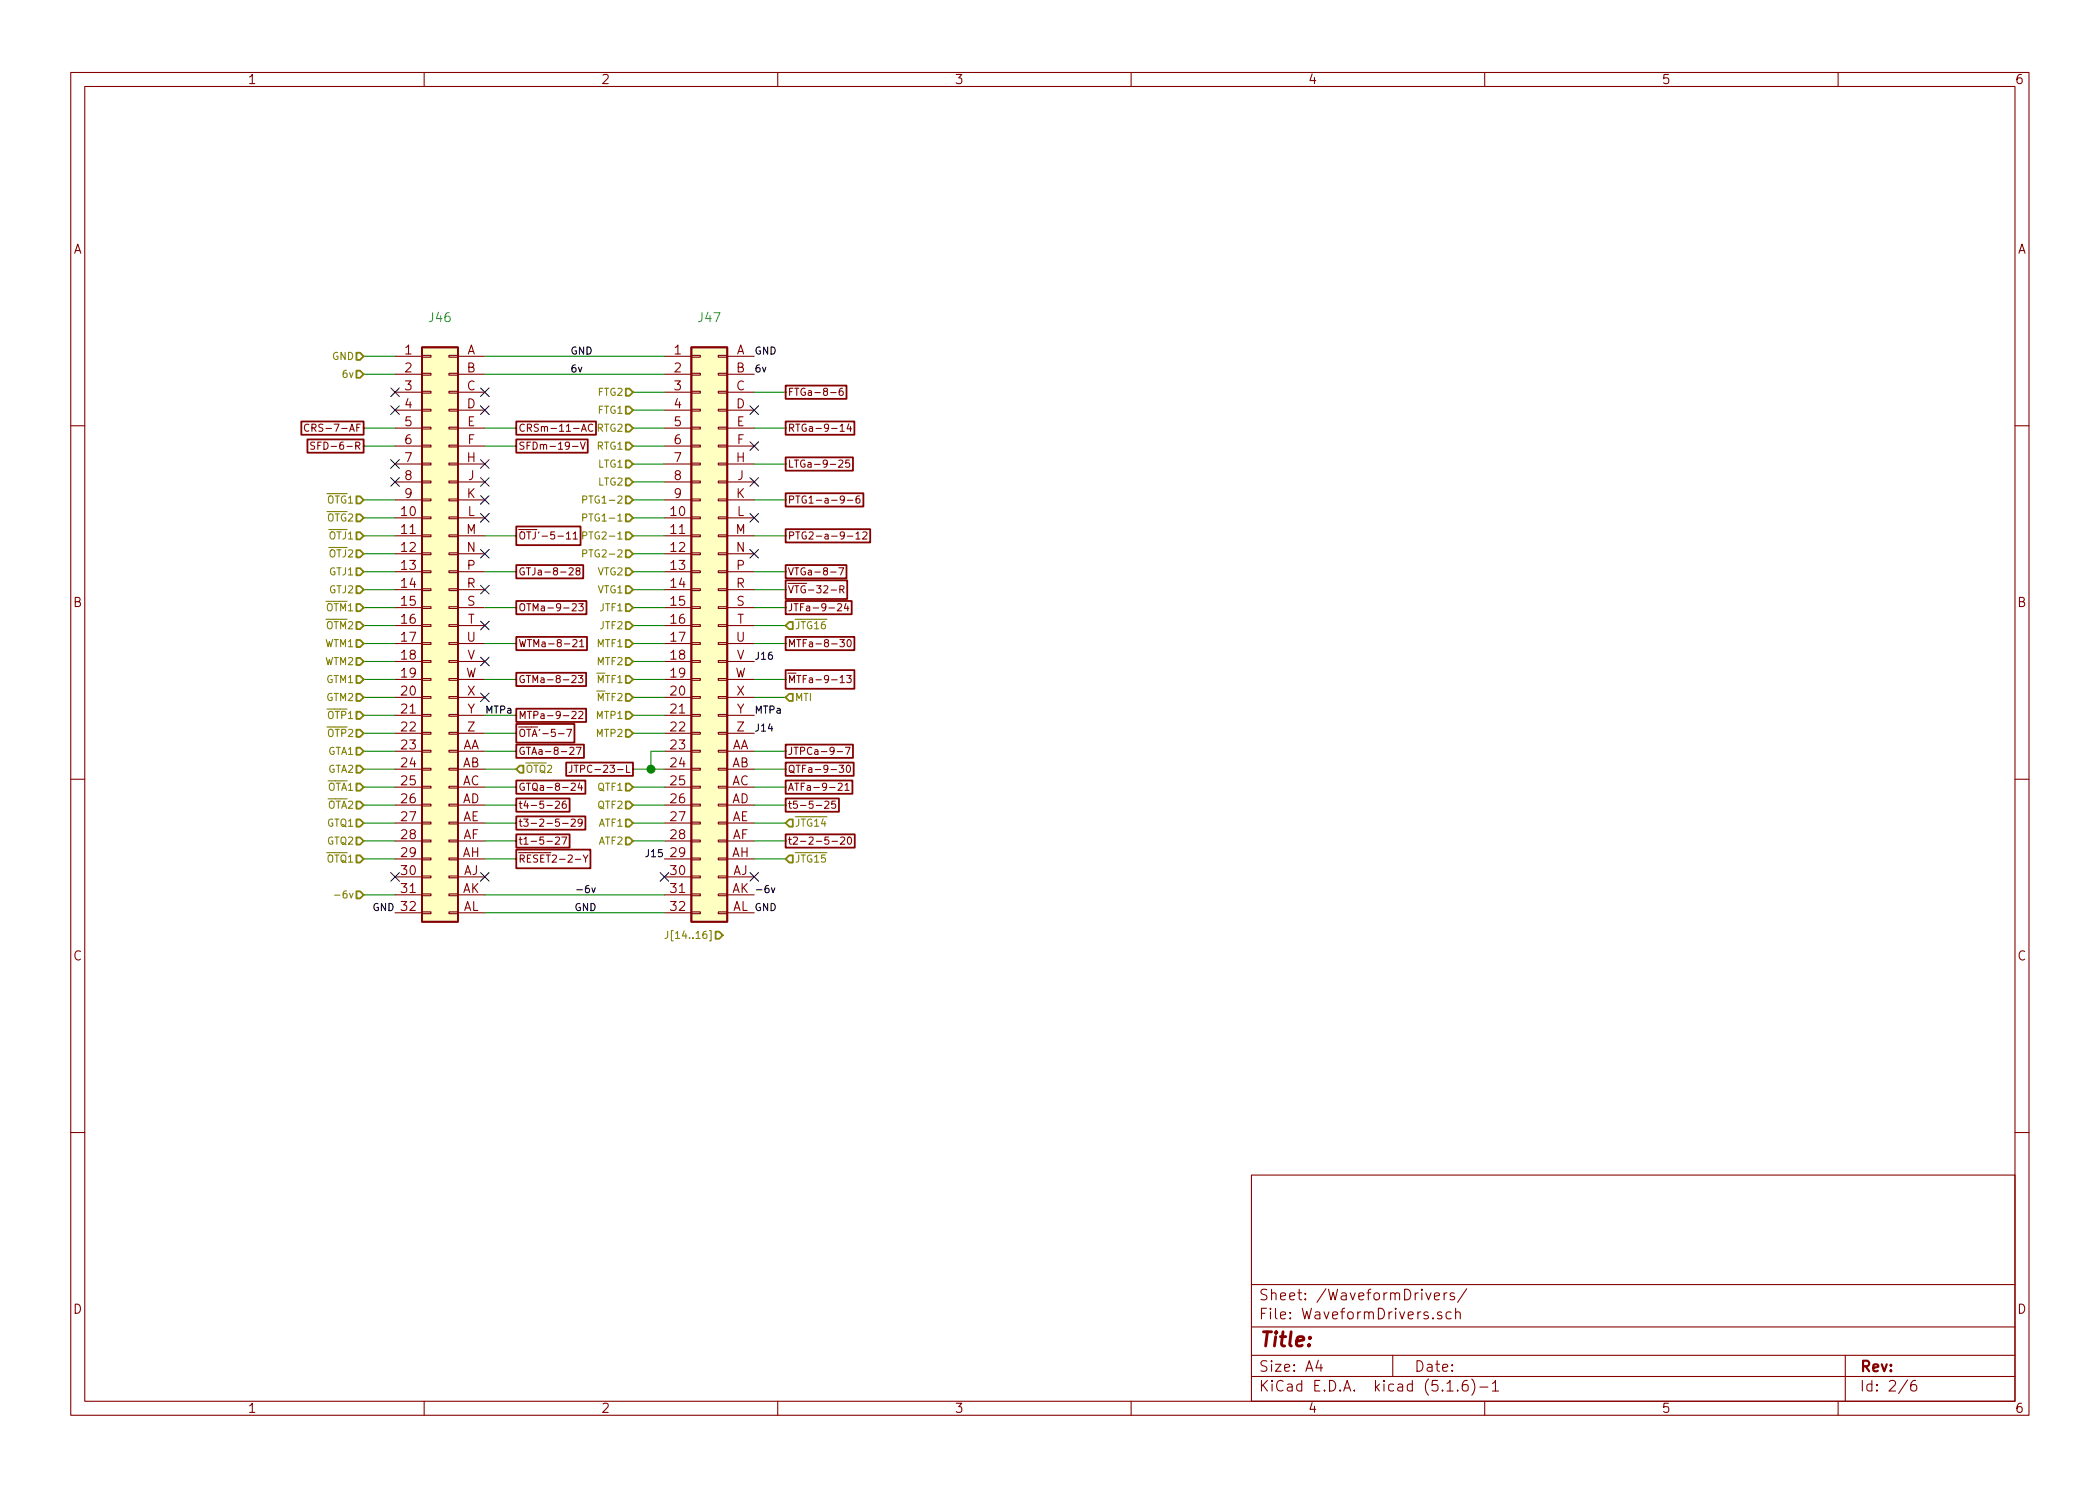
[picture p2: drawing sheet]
<svg xmlns="http://www.w3.org/2000/svg" width="297mm" height="210mm" viewBox="0 0 297 210" stroke-linecap="round" stroke-linejoin="round" font-family="sans-serif">
<g fill="none" stroke="#840000" stroke-width=".15">
<path d="M10 10.3h277v189.9h-277zM12 12.2h273v186.1h-273zM60 10.3v1.9M110 10.3v1.9M160 10.3v1.9M210 10.3v1.9M260 10.3v1.9M55.9 50.4h3.8M55.9 53h3.8M55.9 55.5h3.8M55.9 58h3.8M59.7 57.9h1.3v.3h-1.3z"/>
<path d="M59.7 55.4h1.3v.2h-1.3zM59.7 52.8h1.3v.3h-1.3zM59.7 50.3h1.3v.2h-1.3zM63.5 57.9h1.3v.3h-1.3zM63.5 55.4h1.3v.2h-1.3zM63.5 52.8h1.3v.3h-1.3zM63.5 50.3h1.3v.2h-1.3zM64.8 50.4h3.8M64.8 53h3.8M64.8 55.5h3.8M64.8 58h3.8M94 50.4h3.8"/>
<path d="M94 53h3.8M94 55.5h3.8M94 58h3.8M97.8 57.9h1.3v.3h-1.3zM97.8 55.4h1.3v.2h-1.3zM97.8 52.8h1.3v.3h-1.3zM97.8 50.3h1.3v.2h-1.3zM101.6 57.9h1.3v.3h-1.3zM101.6 55.4h1.3v.2h-1.3zM101.6 52.8h1.3v.3h-1.3zM101.6 50.3h1.3v.2h-1.3zM102.9 50.4h3.8"/>
<path d="M102.9 53h3.8M102.9 55.5h3.8M102.9 58h3.8M117.5 55.5h.8M119.2 54.9h-.2a.63 .63 0 0 0-.1 1.1l.3-.2 .1-.3-.2-.2h-.2l-.2 .2M120.1 60l-.3 .7h.6M10 60.2h2M43.7 60.1a.47 .47 0 0 0-.7 .4 .47 .47 0 0 0 .6 .5l.1-.1M44.1 60.5h.5l.1-.2v-.2l-.6-.1v1M44.5 62.6h-.4l-.2 .1 .1 .3 .5 .2v.3l-.2 .1-.4-.1M45 63h.3M45.4 62.6h-.4v1"/>
<path d="M55.9 73.3h3.8M55.9 75.8h3.8M55.9 78.4h3.8M55.9 60.6h3.8M55.9 63.1h3.8M55.9 65.7h3.8M55.9 68.2h3.8M55.9 70.7h3.8M59.7 78.2h1.3v.3h-1.3zM59.7 75.7h1.3v.2h-1.3zM59.7 73.1h1.3v.3h-1.3zM59.7 70.6h1.3v.3h-1.3z"/>
<path d="M59.7 68.1h1.3v.2h-1.3zM59.7 65.5h1.3v.3h-1.3zM59.7 63h1.3v.2h-1.3zM59.7 60.4h1.3v.3h-1.3zM63.5 78.2h1.3v.3h-1.3zM63.5 75.7h1.3v.2h-1.3zM63.5 73.1h1.3v.3h-1.3zM63.5 70.6h1.3v.3h-1.3zM63.5 68.1h1.3v.2h-1.3zM63.5 65.5h1.3v.3h-1.3zM63.5 63h1.3v.2h-1.3zM63.5 60.4h1.3v.3h-1.3z"/>
<path d="M64.8 73.3h3.8M64.8 75.8h3.8M64.8 78.4h3.8M64.8 60.6h3.8M64.8 63.1h3.8M64.8 65.7h3.8M64.8 68.2h3.8M64.8 70.7h3.8M80.1 75.5l.3-.2v1M80.1 76.3h.6M81 63.2h.8M81.1 75.5l.3-.2v1"/>
<path d="M81.1 76.3h.6M82.1 62.6l.3 1 .4-1M82.2 61l.4-1 .3 1M82.3 60.7h.5M83.8 60.1a.47 .47 0 0 0-.6 .4 .47 .47 0 0 0 .6 .5v-.1M94 73.3h3.8M94 75.8h3.8M94 78.4h3.8M94 60.6h3.8M94 63.1h3.8M94 65.7h3.8M94 68.2h3.8"/>
<path d="M94 70.7h3.8M97.8 78.2h1.3v.3h-1.3zM97.8 75.7h1.3v.2h-1.3zM97.8 73.1h1.3v.3h-1.3zM97.8 70.6h1.3v.3h-1.3zM97.8 68.1h1.3v.2h-1.3zM97.8 65.5h1.3v.3h-1.3zM97.8 63h1.3v.2h-1.3zM97.8 60.4h1.3v.3h-1.3zM101.6 78.2h1.3v.3h-1.3zM101.6 75.7h1.3v.2h-1.3zM101.6 73.1h1.3v.3h-1.3z"/>
<path d="M101.6 70.6h1.3v.3h-1.3zM101.6 68.1h1.3v.2h-1.3zM101.6 65.5h1.3v.3h-1.3zM101.6 63h1.3v.2h-1.3zM101.6 60.4h1.3v.3h-1.3zM102.9 73.3h3.8M102.9 75.8h3.8M102.9 78.4h3.8M102.9 60.6h3.8M102.9 63.1h3.8M102.9 65.7h3.8M102.9 68.2h3.8"/>
<path d="M102.9 70.7h3.8M118.6 65.2l.4-.1 .2 .3-.6 .7h.6M118.8 60.3l.3-.3v1M118.8 61h.6M119.4 70.6l-.2 .2h-.2l-.2-.2 .1-.3 .3-.1a.63 .63 0 0 1-.1 1h-.2M119.9 70.8h.7M119.9 75.9h.7M120.1 65.1h-.4l-.1 .5 .2-.1h.3l.1 .2-.1 .3-.1 .1-.4-.1M120.3 60.3v.7M121.1 75.5l.3-.2v1M121.1 76.3h.5M121.6 70.2h-.2l-.3 .2v.6l.2 .2 .3-.1v-.5h-.3l-.2 .1"/>
<path d="M122 75.3h.4h.2v.2l-.6 .8h.6M285 60.2h2M55.9 80.9h3.8M55.9 83.4h3.8M55.9 86h3.8M55.9 88.5h3.8M55.9 91.1h3.8M55.9 93.6h3.8M55.9 96.1h3.8M55.9 98.7h3.8M59.7 98.5h1.3v.3h-1.3zM59.7 96h1.3v.3h-1.3z"/>
<path d="M59.7 93.5h1.3v.2h-1.3zM59.7 90.9h1.3v.3h-1.3zM59.7 88.4h1.3v.2h-1.3zM59.7 85.8h1.3v.3h-1.3zM59.7 83.3h1.3v.3h-1.3zM59.7 80.8h1.3v.2h-1.3zM63.5 98.5h1.3v.3h-1.3zM63.5 96h1.3v.3h-1.3zM63.5 93.5h1.3v.2h-1.3zM63.5 90.9h1.3v.3h-1.3zM63.5 88.4h1.3v.2h-1.3zM63.5 85.8h1.3v.3h-1.3z"/>
<path d="M63.5 83.3h1.3v.3h-1.3zM63.5 80.8h1.3v.2h-1.3zM64.8 80.9h3.8M64.8 83.4h3.8M64.8 86h3.8M64.8 88.5h3.8M64.8 91.1h3.8M64.8 93.6h3.8M64.8 96.1h3.8M64.8 98.7h3.8M80.5 80.4l.4-.1 .2 .3-.6 .8h.6M80.9 95.7l.4-.1 .1 .1 .1 .2-.7 .7h.7"/>
<path d="M80.9 85.5l.4-.1 .2 .1v.2v.1l-.6 .6h.6M81 90.6l.4-.1 .2 .3-.6 .7h.6M81.7 80.8l-.2-.1v-.3h.5v.1v.2l-.3 .1-.2 .1v.3l.2 .2 .3-.1v-.2v-.2l-.1-.1M81.8 95.6h.6l-.3 .4 .3 .1v.4l-.2 .1-.4-.1M81.9 85.4h.6l-.4 .4 .4 .2-.1 .3-.1 .1-.4-.1M82 90.8l.3-.3v1M82 91.5h.6M94 80.9h3.8M94 83.4h3.8M94 86h3.8M94 88.5h3.8M94 91.1h3.8"/>
<path d="M94 93.6h3.8M94 96.1h3.8M94 98.7h3.8M97.8 98.5h1.3v.3h-1.3zM97.8 96h1.3v.3h-1.3zM97.8 93.5h1.3v.2h-1.3zM97.8 90.9h1.3v.3h-1.3zM97.8 88.4h1.3v.2h-1.3zM97.8 85.8h1.3v.3h-1.3zM97.8 83.3h1.3v.3h-1.3zM97.8 80.8h1.3v.2h-1.3zM101.6 98.5h1.3v.3h-1.3z"/>
<path d="M101.6 96h1.3v.3h-1.3zM101.6 93.5h1.3v.2h-1.3zM101.6 90.9h1.3v.3h-1.3zM101.6 88.4h1.3v.2h-1.3zM101.6 85.8h1.3v.3h-1.3zM101.6 83.3h1.3v.3h-1.3zM101.6 80.8h1.3v.2h-1.3zM102.9 80.9h3.8M102.9 83.4h3.8M102.9 86h3.8M102.9 88.5h3.8M102.9 91.1h3.8"/>
<path d="M102.9 93.6h3.8M102.9 96.1h3.8M102.9 98.7h3.8M117.5 80.9h.8M117.6 83.5h.7M118.5 85.5l.3-.1 .2 .1v.2l-.6 .7h.6M118.6 80.3h.7l-.4 1.1M118.8 90.5h.6l-.3 .4 .3 .2v.3l-.2 .1-.4-.1M118.8 83.4h.5l.1-.2-.1-.2-.5-.1v1M118.8 95.9l.3-.3v1M118.8 96.6h.6M119 83.4l.4 .5"/>
<path d="M119.7 85.4l-.3 .7h.7M119.8 95.6h.6l-.3 .4 .3 .1-.1 .4-.1 .1-.4-.1M119.9 90.6l.2-.1a.55 .55 0 0 1 .3 .5 .55 .55 0 0 1-.3 .5l-.2-.1-.1-.3zM119.9 85.7v.7M10 110.3h2M55.9 101.2h3.8M55.9 103.8h3.8M55.9 106.3h3.8M55.9 108.8h3.8M55.9 111.4h3.8M55.9 113.9h3.8M55.9 116.5h3.8"/>
<path d="M55.9 119h3.8M59.7 118.9h1.3v.2h-1.3zM59.7 116.3h1.3v.3h-1.3zM59.7 113.8h1.3v.2h-1.3zM59.7 111.2h1.3v.3h-1.3zM59.7 108.7h1.3v.3h-1.3zM59.7 106.2h1.3v.2h-1.3zM59.7 103.6h1.3v.3h-1.3zM59.7 101.1h1.3v.2h-1.3zM63.5 118.9h1.3v.2h-1.3zM63.5 116.3h1.3v.3h-1.3zM63.5 113.8h1.3v.2h-1.3z"/>
<path d="M63.5 111.2h1.3v.3h-1.3zM63.5 108.7h1.3v.3h-1.3zM63.5 106.2h1.3v.2h-1.3zM63.5 103.6h1.3v.3h-1.3zM63.5 101.1h1.3v.2h-1.3zM64.8 101.2h3.8M64.8 103.8h3.8M64.8 106.3h3.8M64.8 108.8h3.8M64.8 111.4h3.8M64.8 113.9h3.8M64.8 116.5h3.8"/>
<path d="M64.8 119h3.8M78.6 113.4h.3h.2v.2l-.6 .8h.6M78.6 118.5l.3-.1 .2 .1v.2l-.6 .8h.6M79 103.8h.8M79.5 118.4h.7l-.5 1.1M79.6 116.5h.8M80 113.4h-.2a.63 .63 0 0 0-.1 1l.4-.1v-.4l-.2-.2h-.2l-.2 .2M80.2 103.2h.6l-.4 1M80.6 105.8l.4-.1 .1 .1 .1 .2-.7 .8h.7M80.8 110.9l.4-.1 .1 .1 .1 .2-.7 .7h.7M80.8 116l.4-.1 .1 .1 .1 .2-.7 .7h.7M80.9 108.3l-.1 .8-.3 .2"/>
<path d="M80.9 100.7h.4h.1l.1 .2-.7 .8h.7M81.2 108.3h.6M81.5 105.7h.7l-.4 1.1M81.5 108.3v1M81.9 100.7h.3h.2v.2l-.6 .8h.6M82 110.8l-.2 .7h.6M82.2 111.1v.7M82.3 116.3l-.2 .2h-.1l-.2-.2v-.3l.3-.1a.63 .63 0 0 1-.1 1h-.1M94 101.2h3.8M94 103.8h3.8M94 106.3h3.8M94 108.8h3.8"/>
<path d="M94 111.4h3.8M94 113.9h3.8M94 116.5h3.8M94 119h3.8M97.8 118.9h1.3v.2h-1.3zM97.8 116.3h1.3v.3h-1.3zM97.8 113.8h1.3v.2h-1.3zM97.8 111.2h1.3v.3h-1.3zM97.8 108.7h1.3v.3h-1.3zM97.8 106.2h1.3v.2h-1.3zM97.8 103.6h1.3v.3h-1.3zM97.8 101.1h1.3v.2h-1.3z"/>
<path d="M101.6 118.9h1.3v.2h-1.3zM101.6 116.3h1.3v.3h-1.3zM101.6 113.8h1.3v.2h-1.3zM101.6 111.2h1.3v.3h-1.3zM101.6 108.7h1.3v.3h-1.3zM101.6 106.2h1.3v.2h-1.3zM101.6 103.6h1.3v.3h-1.3zM101.6 101.1h1.3v.2h-1.3zM102.9 101.2h3.8M102.9 103.8h3.8M102.9 106.3h3.8M102.9 108.8h3.8"/>
<path d="M102.9 111.4h3.8M102.9 113.9h3.8M102.9 116.5h3.8M102.9 119h3.8M116.7 113.4h.3h.2v.2l-.6 .8h.6M117.7 119h.8M118.2 113.4h-.5l-.1 .4 .2-.1 .3 .1 .1 .1v.4l-.2 .1-.4-.1M118.4 106.3h.8M118.6 110.9l.3-.1 .2 .3-.6 .7h.6M118.7 108.3h.6l-.3 .4 .3 .1v.4l-.2 .1-.4-.1M118.9 118.5l.4-.1 .1 .1 .1 .2-.7 .8h.7M119.5 111.1l.3-.3v1"/>
<path d="M119.5 111.8h.6M119.6 105.7h.6l-.4 1.1M119.8 108.4l.2-.1a.55 .55 0 0 1 .3 .5 .55 .55 0 0 1-.3 .5l-.2-.1-.1-.3zM120 118.5l.1-.1a.53 .53 0 0 1 .4 .5 .53 .53 0 0 1-.4 .6l-.2-.5zM285 110.3h2M55.9 121.5h3.8M55.9 124.1h3.8M55.9 126.6h3.8M55.9 129.2h3.8M59.7 129h1.3v.3h-1.3zM59.7 126.5h1.3v.2h-1.3zM59.7 123.9h1.3v.3h-1.3z"/>
<path d="M59.7 121.4h1.3v.3h-1.3zM63.5 129h1.3v.3h-1.3zM63.5 126.5h1.3v.2h-1.3zM63.5 123.9h1.3v.3h-1.3zM63.5 121.4h1.3v.3h-1.3zM64.8 121.5h3.8M64.8 124.1h3.8M64.8 126.6h3.8M64.8 129.2h3.8M81.4 121.6h.7M82.5 121l.3 .5 .4-.5M82.8 121.5v.5"/>
<path d="M94 121.5h3.8M94 124.1h3.8M94 126.6h3.8M94 129.2h3.8M97.8 129h1.3v.3h-1.3zM97.8 126.5h1.3v.2h-1.3zM97.8 123.9h1.3v.3h-1.3zM97.8 121.4h1.3v.3h-1.3zM101.6 129h1.3v.3h-1.3zM101.6 126.5h1.3v.2h-1.3zM101.6 123.9h1.3v.3h-1.3zM101.6 121.4h1.3v.3h-1.3z"/>
<path d="M102.9 121.5h3.8M102.9 124.1h3.8M102.9 126.6h3.8M102.9 129.2h3.8M10 160.2h2M177 166.3h108v32h-108zM285 160.2h2M60 198.3v1.9M110 198.3v1.9M160 198.3v1.9M177 194.8h108M177 191.8h108"/>
<path d="M177 187.8h108M177 181.8h108M186.5 192.5l-.4 1h1M186.8 193v1M197 191.8v3M202.9 183.4l.7-.1v-.3l-.5-.1-.2 .2 .1 .7 .1 .1 .5-.1M203.9 185.7a.37 .37 0 0 0-.6 .1v.1a.54 .54 0 0 0 .6 .3v.3l-.1 .1-.5-.1M204.3 182.9v1M204.7 182.9l-.4 .2v.1M204.7 196.8h.8M205.3 185.7a.48 .48 0 0 0-.7 0l-.1 .2 .1 .6a.48 .48 0 0 0 .7 0M205.7 183a.37 .37 0 0 0-.6 .1v.1a.54 .54 0 0 0 .6 .3l.1 .1-.1 .2-.2 .1-.4-.1"/>
<path d="M205.9 185.7a.41 .41 0 0 1 .7 .1v.8M205.9 185.1v1.5M206.2 196.7v.1l-.1-.1h.1v.1M207.5 182.3l-1.3 2M207.5 195.3a.59 .59 0 0 0-.7 .7l.1 .7a.49 .49 0 0 0 .7 0 .65 .65 0 0 0-.1-.7 .51 .51 0 0 0-.6 0l-.1 .2M208.2 195.1a1.71 1.71 0 0 1 0 2.3M209.3 196.3h1.2M210 198.3v1.9M211.1 195.8l.3-.3 .1-.2v1.5M211.1 196.8h.9M260 198.3v1.9M261 191.8v6.5"/>
<path d="M269.8 195.2l-1.2 2M271 195.3a.62 .62 0 0 0-.7 .7v.5a.48 .48 0 0 0 .7 .2l.1-.2-.1-.5a.48 .48 0 0 0-.7 .2"/>
</g>
<g fill="#ffffc2" stroke="#ffffc2" stroke-width=".14">
<path d="M97.8 49.1h5.1v81.3h-5.1z"/>
<path d="M59.7 49.1h5.1v81.3h-5.1z"/>
</g>
<g fill="none" stroke="#840000" stroke-width=".25">
<path d="M42.6 59.6h8.8v1.9h-8.8zM59.7 49.1h5.1v81.3h-5.1zM73 59.6h11.3v1.9h-11.3zM97.8 49.1h5.1v81.3h-5.1zM111.1 54.6h8.6v1.8h-8.6zM111.1 59.6h9.8v1.9h-9.8zM43.5 62.2h7.9v1.9h-7.9zM73 62.2h10.1v1.9h-10.1zM73 74.5h9.1v2.6h-9.1zM73 80h9.5v1.8h-9.5zM111.1 64.7h9.5v1.9h-9.5zM111.1 80h8.6v1.8h-8.6z"/>
<path d="M111.1 69.8h11v1.9h-11zM111.1 74.9h12v1.9h-12zM73 90.1h10v1.9h-10zM73 95.2h9.9v1.9h-9.9zM73 85h10v1.9h-10zM111.1 94.8h9.8v2.7h-9.8zM111.1 90.1h9.8v1.9h-9.8zM111.1 85h9.4v1.9h-9.4zM111.1 82.1h8.7v2.7h-8.7zM73 105.4h9.6v1.8h-9.6zM73 110.4h9.8v1.9h-9.8zM73 113h7.6v1.9h-7.6z"/>
<path d="M73 118.1h7.6v1.8h-7.6zM73 100.3h9.9v1.9h-9.9zM73 115.5h9.8v1.9h-9.8zM73 102.4h8.3v2.7h-8.3zM80.1 107.9h9.4v1.9h-9.4zM111.1 107.9h9.7v1.9h-9.7zM111.1 118.1h9.8v1.8h-9.8zM111.1 110.4h9.5v1.9h-9.5zM111.1 113h7.6v1.9h-7.6zM111.1 105.4h9.5v1.8h-9.5zM73 120.2h10.5v2.7h-10.5z"/>
</g>
<g fill="none" stroke="#008400" stroke-width=".15">
<path d="M51.4 53h4.5M51.4 50.4h4.5M68.6 53h25.4M68.6 50.4h25.4M89.5 58h4.5M89.5 55.5h4.5M106.7 55.5h4.4M51.4 73.3h4.5M51.4 75.8h4.5M51.4 78.4h4.5M51.4 70.7h4.5M51.4 63.1h4.5"/>
<path d="M51.4 60.6h4.5M68.6 75.8h4.4M68.6 63.1h4.4M68.6 60.6h4.4M89.5 73.3h4.5M89.5 75.8h4.5M89.5 78.4h4.5M89.5 70.7h4.5M89.5 63.1h4.5M89.5 60.6h4.5M89.5 65.7h4.5M89.5 68.2h4.5"/>
<path d="M106.7 75.8h4.4M106.7 70.7h4.4M106.7 60.6h4.4M106.7 65.7h4.4M51.4 80.9h4.5M51.4 83.4h4.5M51.4 86h4.5M51.4 88.5h4.5M51.4 91.1h4.5M51.4 93.6h4.5M51.4 96.1h4.5M51.4 98.7h4.5"/>
<path d="M68.6 80.9h4.4M68.6 86h4.4M68.6 91.1h4.4M68.6 96.1h4.4M89.5 80.9h4.5M89.5 83.4h4.5M89.5 86h4.5M89.5 88.5h4.5M89.5 91.1h4.5M89.5 93.6h4.5M89.5 96.1h4.5M89.5 98.7h4.5"/>
<path d="M106.7 80.9h4.4M106.7 83.4h4.4M106.7 86h4.4M106.7 88.5h4.4M106.7 91.1h4.4M106.7 96.1h4.4M106.7 98.7h4.4M51.4 106.3h4.5M51.4 101.2h4.5M51.4 103.8h4.5M51.4 108.8h4.5M51.4 119h4.5"/>
<path d="M51.4 116.5h4.5M51.4 113.9h4.5M51.4 111.4h4.5M68.6 106.3h4.4M68.6 101.2h4.4M68.6 103.8h4.4M68.6 108.8h4.4M68.6 119h4.4M68.6 116.5h4.4M68.6 113.9h4.4M68.6 111.4h4.4M89.5 101.2h4.5"/>
<path d="M89.5 103.8h4.5M89.5 108.8h4.5M89.5 119h4.5M89.5 116.5h4.5M89.5 113.9h4.5M89.5 111.4h4.5M94 106.3h-1.9v2.5M106.7 106.3h4.4M106.7 108.8h4.4M106.7 119h4.4M106.7 116.5h4.4M106.7 113.9h4.4"/>
<path d="M106.7 111.4h4.4M51.4 121.5h4.5M51.4 126.6h4.5M68.6 121.5h4.4M68.6 126.6h25.4M68.6 129.2h25.4M106.7 121.5h4.4"/>
</g>
<g fill="none" stroke="#848400" stroke-width=".25">
<path d="M50.4 49.9h.5l.5 .5-.5 .5h-.5zM50.4 52.4h.5l.5 .6-.5 .5h-.5zM88.5 55h.5l.5 .5-.5 .5h-.5zM88.5 57.5h.5l.5 .5-.5 .5h-.5zM50.4 77.8h.5l.5 .6-.5 .5h-.5zM50.4 75.3h.5l.5 .5-.5 .5h-.5zM50.4 72.8h.5l.5 .5-.5 .5h-.5zM50.4 70.2h.5l.5 .5-.5 .5h-.5zM88.5 62.6h.5l.5 .5-.5 .5h-.5zM88.5 75.3h.5l.5 .5-.5 .5h-.5zM88.5 77.8h.5l.5 .6-.5 .5h-.5zM88.5 72.8h.5l.5 .5-.5 .5h-.5z"/>
<path d="M88.5 70.2h.5l.5 .5-.5 .5h-.5zM88.5 67.7h.5l.5 .5-.5 .5h-.5zM88.5 60.1h.5l.5 .5-.5 .5h-.5zM88.5 65.1h.5l.5 .6-.5 .5h-.5zM50.4 90.5h.5l.5 .6-.5 .5h-.5zM50.4 88h.5l.5 .5-.5 .5h-.5zM50.4 85.5h.5l.5 .5-.5 .5h-.5zM50.4 80.4h.5l.5 .5-.5 .5h-.5zM50.4 82.9h.5l.5 .5-.5 .5h-.5zM50.4 93.1h.5l.5 .5-.5 .5h-.5zM50.4 98.2h.5l.5 .5-.5 .5h-.5zM50.4 95.6h.5l.5 .5-.5 .5h-.5z"/>
<path d="M88.5 82.9h.5l.5 .5-.5 .5h-.5zM88.5 93.1h.5l.5 .5-.5 .5h-.5zM88.5 90.5h.5l.5 .6-.5 .5h-.5zM88.5 98.2h.5l.5 .5-.5 .5h-.5zM88.5 95.6h.5l.5 .5-.5 .5h-.5zM88.5 88h.5l.5 .5-.5 .5h-.5zM88.5 85.5h.5l.5 .5-.5 .5h-.5zM88.5 80.4h.5l.5 .5-.5 .5h-.5zM111.6 88h.5v1h-.5l-.5-.5zM111.6 98.2h.5v1h-.5l-.5-.5zM50.4 103.2h.5l.5 .6-.5 .5h-.5zM50.4 100.7h.5l.5 .5-.5 .5h-.5z"/>
<path d="M50.4 118.5h.5l.5 .5-.5 .5h-.5zM50.4 115.9h.5l.5 .6-.5 .5h-.5zM50.4 113.4h.5l.5 .5-.5 .5h-.5zM50.4 110.9h.5l.5 .5-.5 .5h-.5zM50.4 108.3h.5l.5 .5-.5 .5h-.5zM50.4 105.8h.5l.5 .5-.5 .5h-.5zM73.5 108.3h.5v1h-.5l-.5-.5zM88.5 118.5h.5l.5 .5-.5 .5h-.5zM88.5 103.2h.5l.5 .6-.5 .5h-.5zM88.5 100.7h.5l.5 .5-.5 .5h-.5zM88.5 115.9h.5l.5 .6-.5 .5h-.5zM88.5 110.9h.5l.5 .5-.5 .5h-.5z"/>
<path d="M88.5 113.4h.5l.5 .5-.5 .5h-.5zM111.6 115.9h.5v1.1h-.5l-.5-.5zM50.4 126.1h.5l.5 .5-.5 .5h-.5zM50.4 121h.5l.5 .5-.5 .5h-.5zM101.2 131.8h.5l.5 .5-.5 .5h-.5zM111.6 121h.5v1h-.5l-.5-.5z"/>
</g>
<path d="M82.4 75.8l.5-.1 .1-.1v-.3h-.6v1M82.4 78.3h.5l.1-.2v-.2l-.6-.1v1M82.4 73.2h.5l.1-.2v-.2l-.6-.1v1M82.4 70.7h.5l.1-.2v-.2l-.6-.1v1M47.3 126.7h.8M94.4 131.8v.8l-.3 .2" fill="none" stroke="#848400" stroke-width=".15"/>
<path d="M83.7 125.6l.2 .7 .3-.7M109.1 125.6l.2 .7 .3-.7" fill="none" stroke="#000" stroke-width=".15"/>
<circle cx="92.1" cy="108.8" r=".51" fill="#008400" stroke="#008400" stroke-width=".25"/>
<g fill="none" stroke="#000084" stroke-width=".15">
<path d="M55.3 54.9l1.2 1.2M55.3 57.4l1.2 1.2M56.5 54.9l-1.2 1.2M56.5 57.4l-1.2 1.2M68 57.4l1.2 1.2M68 54.9l1.2 1.2M69.2 54.9l-1.2 1.2M69.2 57.4l-1.2 1.2M106.1 57.4l1.2 1.2M107.3 57.4l-1.2 1.2M55.3 67.6l1.2 1.2M55.3 65l1.2 1.3"/>
<path d="M56.5 67.6l-1.2 1.2M56.5 65l-1.2 1.3M68 72.7l1.2 1.2M68 67.6l1.2 1.2M68 65l1.2 1.3M68 77.7l1.2 1.3M68 70.1l1.2 1.2M69.2 72.7l-1.2 1.2M69.2 67.6l-1.2 1.2M69.2 65l-1.2 1.3M69.2 77.7l-1.2 1.3M69.2 70.1l-1.2 1.2"/>
<path d="M106.1 67.6l1.2 1.2M106.1 77.7l1.2 1.3M106.1 62.5l1.2 1.2M106.1 72.7l1.2 1.2M107.3 67.6l-1.2 1.2M107.3 77.7l-1.2 1.3M107.3 62.5l-1.2 1.2M107.3 72.7l-1.2 1.2M68 98.1l1.2 1.2M68 82.8l1.2 1.2M68 87.9l1.2 1.2M68 93l1.2 1.2"/>
<path d="M69.2 98.1l-1.2 1.2M69.2 82.8l-1.2 1.2M69.2 87.9l-1.2 1.2M69.2 93l-1.2 1.2M55.3 123.5l1.2 1.2M56.5 123.5l-1.2 1.2M68 123.5l1.2 1.2M69.2 123.5l-1.2 1.2M93.4 123.5l1.2 1.2M94.6 123.5l-1.2 1.2M106.1 123.5l1.2 1.2M107.3 123.5l-1.2 1.2"/>
</g>
<text font-size="2.8" fill="#840000" x="178" y="190.5">Title:</text>
<g font-size="2.1" fill="#840000">
<text x="178" y="184">Sheet: /WaveformDrivers/</text>
<text x="178" y="186.7">File: WaveformDrivers.sch</text>
<text x="178" y="196.9">KiCad E.D.A. kicad (5.1.6)-1</text>
<text x="178" y="194.1">Size: A4</text>
<text x="200" y="194.1">Date:</text>
<text x="263" y="194.1">Rev:</text>
<text x="263" y="196.9">Id: 2/6</text>
</g>
<g font-size="1.8" fill="#840000">
<text x="35" y="11.9">1</text>
<text x="85" y="11.9">2</text>
<text x="135" y="11.9">3</text>
<text x="185" y="11.9">4</text>
<text x="235" y="11.9">5</text>
<text x="285" y="11.9">6</text>
<text x="10.4" y="35.9">A</text>
<text x="285.4" y="35.9">A</text>
<text x="57.3" y="50.2">1</text>
<text x="57.3" y="52.7">2</text>
<text x="66" y="50.2">A</text>
<text x="66" y="52.7">B</text>
<text x="95.4" y="50.2">1</text>
<text x="95.4" y="52.7">2</text>
<text x="104.1" y="50.2">A</text>
<text x="104.1" y="52.7">B</text>
<text x="57.3" y="55.2">3</text>
<text x="57.3" y="57.8">4</text>
<text x="66" y="55.2">C</text>
<text x="66" y="57.8">D</text>
<text x="95.4" y="55.2">3</text>
<text x="95.4" y="57.8">4</text>
<text x="104.1" y="55.2">C</text>
<text x="104.1" y="57.8">D</text>
<text x="57.3" y="60.3">5</text>
<text x="57.3" y="62.9">6</text>
<text x="57.3" y="65.4">7</text>
<text x="66" y="65.4">H</text>
<text x="66.1" y="60.3">E</text>
<text x="66.1" y="62.9">F</text>
<text x="95.4" y="60.3">5</text>
<text x="95.4" y="62.9">6</text>
<text x="95.4" y="65.4">7</text>
<text x="104.1" y="65.4">H</text>
<text x="104.2" y="60.3">E</text>
<text x="104.2" y="62.9">F</text>
<text x="57.3" y="67.9">8</text>
<text x="57.3" y="70.5">9</text>
<text x="66" y="70.5">K</text>
<text x="66.2" y="67.9">J</text>
<text x="95.4" y="67.9">8</text>
<text x="95.4" y="70.5">9</text>
<text x="104.1" y="70.5">K</text>
<text x="104.3" y="67.9">J</text>
<text x="56.8" y="73">10</text>
<text x="56.8" y="75.6">11</text>
<text x="65.9" y="75.6">M</text>
<text x="66.1" y="73">L</text>
<text x="94.9" y="73">10</text>
<text x="94.9" y="75.6">11</text>
<text x="104" y="75.6">M</text>
<text x="104.2" y="73">L</text>
<text x="56.8" y="78.1">12</text>
<text x="56.8" y="80.6">13</text>
<text x="56.8" y="83.2">14</text>
<text x="66" y="78.1">N</text>
<text x="66" y="83.2">R</text>
<text x="66.1" y="80.6">P</text>
<text x="94.9" y="78.1">12</text>
<text x="94.9" y="80.6">13</text>
<text x="94.9" y="83.2">14</text>
<text x="104.1" y="78.1">N</text>
<text x="104.1" y="83.2">R</text>
<text x="104.2" y="80.6">P</text>
<text x="10.4" y="85.9">B</text>
<text x="56.8" y="85.7">15</text>
<text x="56.8" y="88.3">16</text>
<text x="66.1" y="85.7">S</text>
<text x="66.1" y="88.3">T</text>
<text x="94.9" y="85.7">15</text>
<text x="94.9" y="88.3">16</text>
<text x="104.2" y="85.7">S</text>
<text x="104.2" y="88.3">T</text>
<text x="285.4" y="85.9">B</text>
<text x="56.8" y="90.8">17</text>
<text x="56.8" y="93.3">18</text>
<text x="56.8" y="95.9">19</text>
<text x="65.8" y="95.9">W</text>
<text x="66" y="90.8">U</text>
<text x="66.1" y="93.3">V</text>
<text x="94.9" y="90.8">17</text>
<text x="94.9" y="93.3">18</text>
<text x="94.9" y="95.9">19</text>
<text x="103.9" y="95.9">W</text>
<text x="104.1" y="90.8">U</text>
<text x="104.2" y="93.3">V</text>
<text x="56.8" y="98.4">20</text>
<text x="56.8" y="101">21</text>
<text x="66.1" y="98.4">X</text>
<text x="66.1" y="101">Y</text>
<text x="94.9" y="98.4">20</text>
<text x="94.9" y="101">21</text>
<text x="104.2" y="98.4">X</text>
<text x="104.2" y="101">Y</text>
<text x="56.8" y="103.5">22</text>
<text x="56.8" y="106">23</text>
<text x="65.4" y="106">AA</text>
<text x="66.1" y="103.5">Z</text>
<text x="94.9" y="103.5">22</text>
<text x="94.9" y="106">23</text>
<text x="103.5" y="106">AA</text>
<text x="104.2" y="103.5">Z</text>
<text x="56.8" y="108.6">24</text>
<text x="56.8" y="111.1">25</text>
<text x="56.8" y="113.7">26</text>
<text x="65.4" y="108.6">AB</text>
<text x="65.4" y="111.1">AC</text>
<text x="65.4" y="113.7">AD</text>
<text x="94.9" y="108.6">24</text>
<text x="94.9" y="111.1">25</text>
<text x="94.9" y="113.7">26</text>
<text x="103.5" y="108.6">AB</text>
<text x="103.5" y="111.1">AC</text>
<text x="103.5" y="113.7">AD</text>
<text x="56.8" y="116.2">27</text>
<text x="56.8" y="118.7">28</text>
<text x="65.5" y="116.2">AE</text>
<text x="65.5" y="118.7">AF</text>
<text x="94.9" y="116.2">27</text>
<text x="94.9" y="118.7">28</text>
<text x="103.6" y="116.2">AE</text>
<text x="103.6" y="118.7">AF</text>
<text x="56.8" y="121.3">29</text>
<text x="56.8" y="123.8">30</text>
<text x="65.4" y="121.3">AH</text>
<text x="65.6" y="123.8">AJ</text>
<text x="94.9" y="121.3">29</text>
<text x="94.9" y="123.8">30</text>
<text x="103.5" y="121.3">AH</text>
<text x="103.7" y="123.8">AJ</text>
<text x="56.8" y="126.4">31</text>
<text x="56.8" y="128.9">32</text>
<text x="65.4" y="126.4">AK</text>
<text x="65.5" y="128.9">AL</text>
<text x="94.9" y="126.4">31</text>
<text x="94.9" y="128.9">32</text>
<text x="103.5" y="126.4">AK</text>
<text x="103.6" y="128.9">AL</text>
<text x="10.4" y="135.9">C</text>
<text x="285.4" y="135.9">C</text>
<text x="10.4" y="185.9">D</text>
<text x="285.4" y="185.9">D</text>
<text x="35" y="199.9">1</text>
<text x="85" y="199.9">2</text>
<text x="135" y="199.9">3</text>
<text x="185" y="199.9">4</text>
<text x="235" y="199.9">5</text>
<text x="285" y="199.9">6</text>
</g>
<g font-size="1.8" fill="#008484">
<text x="60.8" y="45.6">J46</text>
<text x="98.9" y="45.6">J47</text>
</g>
<g font-size="1.4" fill="#848400">
<text x="47" y="50.9">GND</text>
<text x="48.6" y="53.5">6v</text>
<text x="84.7" y="56">FTG2</text>
<text x="84.7" y="58.5">FTG1</text>
<text x="84.5" y="63.6">RTG1</text>
<text x="84.5" y="61.1">RTG2</text>
<text x="46.3" y="71.2">OTG1</text>
<text x="83.3" y="71.2">PTG1-2</text>
<text x="84.7" y="68.7">LTG2</text>
<text x="84.7" y="66.2">LTG1</text>
<text x="46.3" y="73.8">OTG2</text>
<text x="46.6" y="76.3">OTJ1</text>
<text x="83.3" y="76.3">PTG2-1</text>
<text x="83.3" y="73.8">PTG1-1</text>
<text x="46.6" y="78.9">OTJ2</text>
<text x="46.6" y="81.4">GTJ1</text>
<text x="46.6" y="83.9">GTJ2</text>
<text x="83.3" y="78.9">PTG2-2</text>
<text x="84.6" y="83.9">VTG1</text>
<text x="84.6" y="81.4">VTG2</text>
<text x="46.2" y="89">OTM2</text>
<text x="46.2" y="86.5">OTM1</text>
<text x="85" y="89">JTF2</text>
<text x="85" y="86.5">JTF1</text>
<text x="112.4" y="89">JTG16</text>
<text x="46" y="91.6">WTM1</text>
<text x="46" y="94.1">WTM2</text>
<text x="84.6" y="94.1">MTF2</text>
<text x="84.6" y="91.6">MTF1</text>
<text x="46.2" y="99.2">GTM2</text>
<text x="46.2" y="96.6">GTM1</text>
<text x="46.5" y="101.7">OTP1</text>
<text x="84.5" y="101.7">MTP1</text>
<text x="84.6" y="99.2">MTF2</text>
<text x="84.6" y="96.6">MTF1</text>
<text x="112.4" y="99.2">MTI</text>
<text x="46.4" y="106.8">GTA1</text>
<text x="46.5" y="104.3">OTP2</text>
<text x="84.5" y="104.3">MTP2</text>
<text x="46.4" y="111.9">OTA1</text>
<text x="46.4" y="109.3">GTA2</text>
<text x="74.3" y="109.3">OTQ2</text>
<text x="84.7" y="111.9">QTF1</text>
<text x="46.3" y="119.5">GTQ2</text>
<text x="46.3" y="117">GTQ1</text>
<text x="46.4" y="114.4">OTA2</text>
<text x="84.7" y="114.4">QTF2</text>
<text x="84.7" y="119.5">ATF2</text>
<text x="84.7" y="117">ATF1</text>
<text x="112.4" y="117">JTG14</text>
<text x="46.3" y="122">OTQ1</text>
<text x="112.4" y="122">JTG15</text>
<text x="48.1" y="127.1">-6v</text>
<text x="95.3" y="132.8">J[14..16]</text>
</g>
<g font-size="1.4">
<text x="80.6" y="52.7">6v</text>
<text x="80.6" y="50.2">GND</text>
<text x="106.7" y="52.7">6v</text>
<text x="106.7" y="50.2">GND</text>
<text x="106.7" y="93.3">J16</text>
<text x="68.6" y="101">MTPa</text>
<text x="106.7" y="101">MTPa</text>
<text x="106.7" y="103.5">J14</text>
<text x="91.6" y="121.3">J15</text>
<text x="52.7" y="128.9">GND</text>
<text x="81.3" y="126.4">-6v</text>
<text x="81.3" y="128.9">GND</text>
<text x="106.7" y="126.4">-6v</text>
<text x="106.7" y="128.9">GND</text>
</g>
<g font-size="1.4" fill="#840000">
<text x="111.4" y="56">FTGa-8-6</text>
<text x="44.6" y="61.1">CRS-7-AF</text>
<text x="45.6" y="63.6">SFD-6-R</text>
<text x="73.3" y="63.6">SFDm-19-V</text>
<text x="73.3" y="61.1">CRSm-11-AC</text>
<text x="111.4" y="61.1">RTGa-9-14</text>
<text x="111.4" y="66.2">LTGa-9-25</text>
<text x="111.4" y="71.2">PTG1-a-9-6</text>
<text x="73.3" y="76.3">OTJ'-5-11</text>
<text x="111.4" y="76.3">PTG2-a-9-12</text>
<text x="73.3" y="81.4">GTJa-8-28</text>
<text x="111.4" y="81.4">VTGa-8-7</text>
<text x="111.4" y="83.9">VTG-32-R</text>
<text x="73.3" y="86.5">OTMa-9-23</text>
<text x="111.4" y="86.5">JTFa-9-24</text>
<text x="73.3" y="91.6">WTMa-8-21</text>
<text x="111.4" y="91.6">MTFa-8-30</text>
<text x="73.3" y="96.6">GTMa-8-23</text>
<text x="73.3" y="101.7">MTPa-9-22</text>
<text x="111.4" y="96.6">MTFa-9-13</text>
<text x="73.3" y="106.8">GTAa-8-27</text>
<text x="73.3" y="104.3">OTA'-5-7</text>
<text x="111.4" y="106.8">JTPCa-9-7</text>
<text x="73.3" y="111.9">GTQa-8-24</text>
<text x="82.3" y="109.3">JTPC-23-L</text>
<text x="111.4" y="109.3">QTFa-9-30</text>
<text x="111.4" y="111.9">ATFa-9-21</text>
<text x="73.3" y="114.4">t4-5-26</text>
<text x="73.3" y="119.5">t1-5-27</text>
<text x="73.3" y="117">t3-2-5-29</text>
<text x="111.4" y="119.5">t2-2-5-20</text>
<text x="111.4" y="114.4">t5-5-25</text>
<text x="73.3" y="122">RESET2-2-Y</text>
</g>
</svg>
